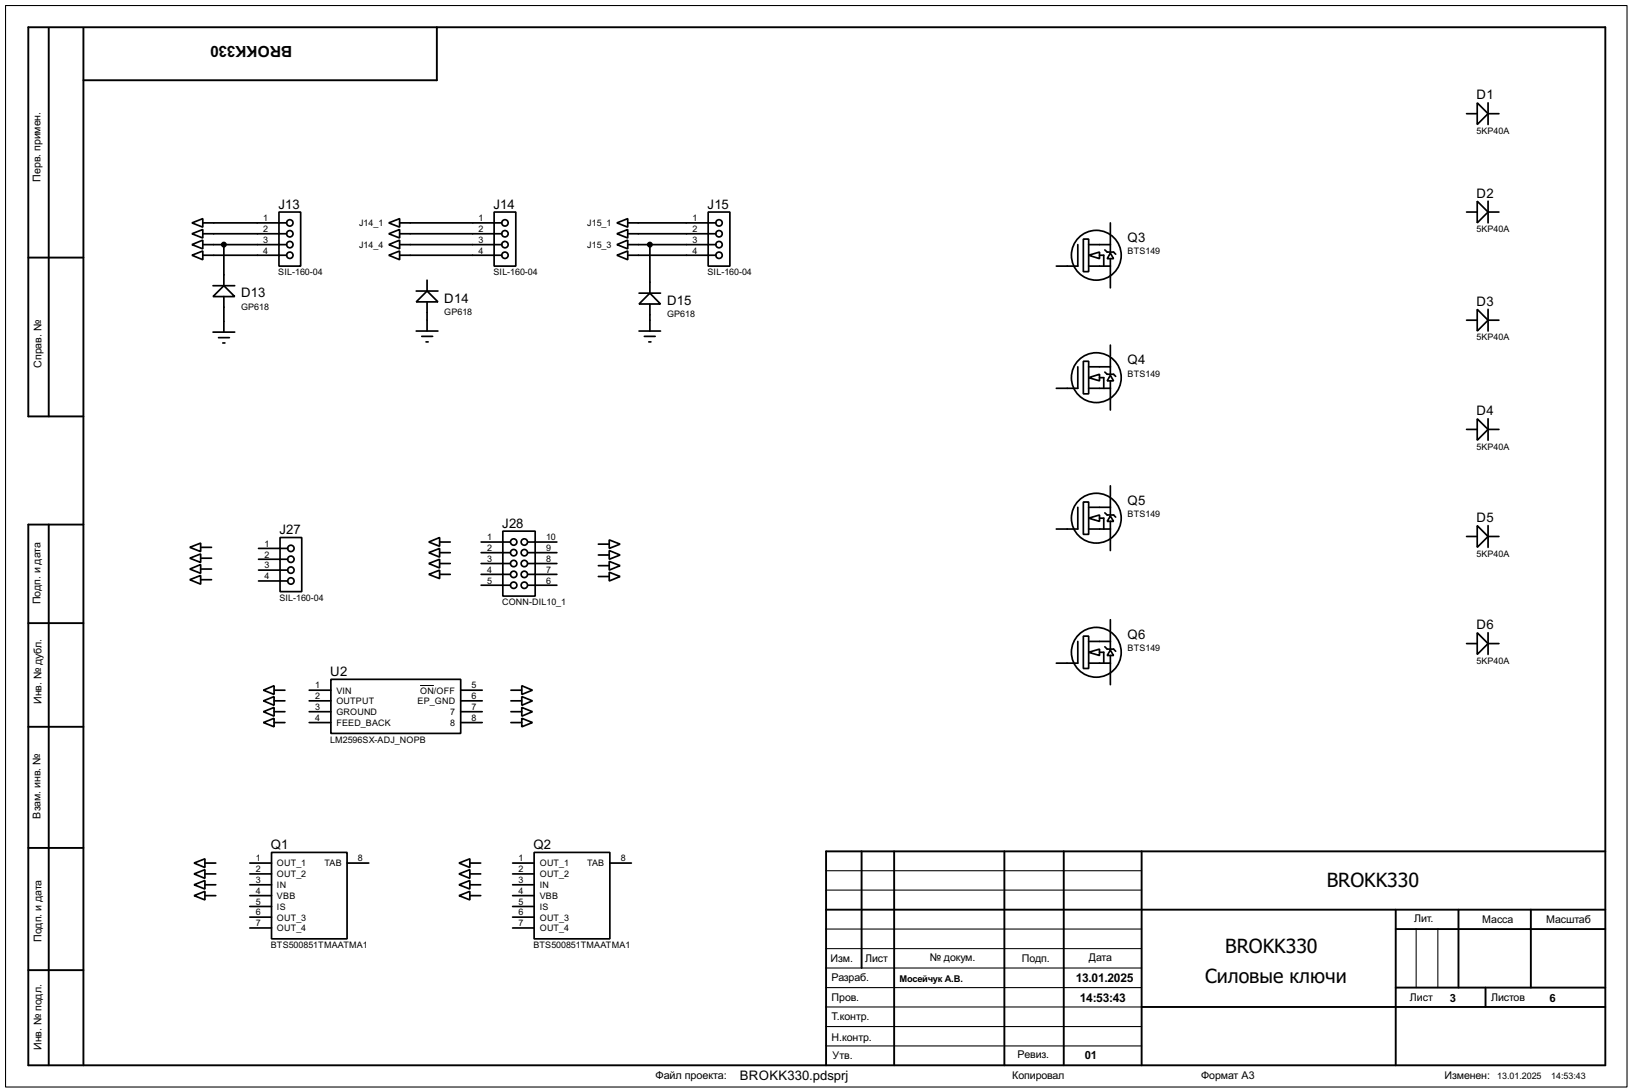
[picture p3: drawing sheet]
<svg xmlns="http://www.w3.org/2000/svg" width="383mm" height="256mm" viewBox="0 0 383 256" stroke-linecap="round" stroke-linejoin="round" font-family="sans-serif">
<path d="M1.3 1.3h381v254h-381zM194.1 218.2h74.2M194.1 209.1h74.2M194.1 204.5h74.2M332.8 218.2v13.8M337.9 218.2v13.8M194.1 222.8h74.2M194.1 232h74.2M194.1 236.5h74.2M194.1 227.4h74.2M194.1 241.1h74.2M194.1 245.7h74.2" fill="none" stroke="#000" stroke-width=".25"/>
<g fill="none" stroke="#000" stroke-width=".45">
<path d="M11.5 6.7v91.1M19.6 6.7v243.5M102.7 6.4v12.5h-83.1M6.7 60.5h12.9M19.6 97.8h-12.9v-91.4h370.5v243.8h-370.5v-127h12.9M11.5 123.2v127M6.7 146.4h12.9M6.7 170.7h12.9M6.7 199.2h12.9M202.5 200v27.4M210.1 200v50.2M236 200v50.2"/>
<path d="M250 200v50.2M268.3 200v50.2M377.2 200h-183.1v50.2M194.1 213.7h183.1M328 213.7v36.5M328 218.2h49.2M342.7 213.7v18.3M359.7 213.7v18.3M6.7 227.9h12.9M268.3 236.5h108.9M328 232h49.2M349.1 232v4.5"/>
</g>
<g fill="none" stroke="#000" stroke-width=".4">
<path d="M344.6 26.7h2.5M347.1 24.2l2.6 2.5-2.6 2.6zM349.7 24.2v5.1M349.7 26.7h2.5M45.1 52.4l2.6-1v2zM45.1 54.9l2.6-1v2zM45.1 57.5l2.6-1.1v2.1zM45.1 60l2.6-1v2zM47.7 52.4h19.7M47.7 54.9h19.7M47.7 60h19.7M47.7 57.5h19.7"/>
<path d="M52.6 57.5v9.6M65.6 49.8h5.1v12.7h-5.1zM91.4 52.4l2.5-1v2zM91.4 54.9l2.5-1v2zM91.4 57.5l2.5-1.1v2.1zM91.4 60l2.5-1v2zM93.9 52.4h24M93.9 54.9h24M93.9 60h24M93.9 57.5h24M116.1 49.8h5.1v12.7h-5.1zM145 52.4l2.5-1v2z"/>
<path d="M145 54.9l2.5-1v2zM145 57.5l2.5-1.1v2.1zM145 60l2.5-1v2zM147.5 52.4h20.7M147.5 54.9h20.7M147.5 60h20.7M147.5 57.5h20.7M152.7 57.5v11.4M166.4 49.8h5.1v12.7h-5.1zM253.3 57.5v5h-5.1M254.6 56.2h1.2v7.6h-1.2zM255.8 60l2.6-.8v1.6z"/>
<path d="M255.8 57.5h5.1M258.4 60h1v2.5M259.6 58.7l.6 .5h1.5l.5 .5M260.9 59.5l.8 1.3h-1.5zM260.9 52.4v2.5M260.9 55.2v4M344.6 49.8h2.5M347.1 47.3l2.6 2.5-2.6 2.6zM349.7 47.3v5.1M349.7 49.8h2.5M50.1 67.1h5.1M50.1 78h5.1"/>
<path d="M51.4 79.3h2.5M52.6 67.1l2.6 2.6h-5.1zM52.6 69.7v8.3M97.8 68.4h5.1M97.8 77.8h5.1M99.1 79h2.6M100.4 68.4l2.5 2.5h-5.1zM100.4 65.8v2.6M100.4 70.9v6.9M150.2 68.9h5M150.2 77.8h5M151.4 79h2.6"/>
<path d="M152.7 68.9l2.5 2.5h-5zM152.7 71.4v6.4M255.8 62.5h5.1M260.9 60.8v6.8M344.6 75.2h2.5M347.1 72.7l2.6 2.5-2.6 2.6zM349.7 72.7v5.1M349.7 75.2h2.5M52.4 80.6h.5M100.1 80.3h.5M152.5 80.3h.5M253.3 86.2v5h-5.1"/>
<path d="M254.6 84.9h1.2v7.6h-1.2zM255.8 88.7l2.6-.8v1.6zM255.8 91.2h5.1M255.8 86.2h5.1M258.4 88.7h1v2.5M259.6 87.4l.6 .5h1.5l.5 .5M260.9 88.2l.8 1.3h-1.5zM260.9 81.1v2.5M260.9 83.9v4M260.9 89.5v6.8M347.1 98.4l2.6 2.5-2.6 2.5zM349.7 98.4v5"/>
<path d="M253.3 119.2v5.1h-5.1M254.6 117.9h1.2v7.6h-1.2zM255.8 119.2h5.1M260.9 114.1v2.5M260.9 116.9v4.1M344.6 100.9h2.5M349.7 100.9h2.5M44.6 128.6l2.6-1v2zM44.6 131.1l2.6-1v2zM44.6 133.7l2.6-1.1v2.1zM44.6 136.2l2.6-1v2zM47.2 128.6h2.5"/>
<path d="M47.2 131.1h2.5M47.2 133.7h2.5M47.2 136.2h2.5M60.8 128.8h6.8M60.8 131.4h6.8M60.8 133.9h6.8M60.8 136.5h6.8M65.8 126.3h5.1v12.7h-5.1zM100.8 127.3l2.5-1v2zM100.8 129.8l2.5-1v2.1zM100.8 132.4l2.5-1v2zM100.8 134.9l2.5-1v2z"/>
<path d="M103.3 127.3h2.5M103.3 129.8h2.5M103.3 132.4h2.5M103.3 134.9h2.5M113.1 127.3h6.8M113.1 129.8h6.8M113.1 132.4h6.8M113.1 134.9h6.8M113.1 137.5h6.8M118.2 124.8h7.6v15.2h-7.6zM124 127.3h6.9M124 129.8h6.9"/>
<path d="M124 132.4h6.9M124 134.9h6.9M124 137.5h6.9M140.6 127.8h2.6M140.6 130.4h2.6M140.6 132.9h2.6M140.6 135.4h2.6M143.2 126.8l2.5 1-2.5 1zM143.2 129.3l2.5 1.1-2.5 1zM143.2 131.9l2.5 1-2.5 1zM143.2 134.4l2.5 1-2.5 1.1zM255.8 121.7l2.6-.7v1.5z"/>
<path d="M255.8 124.3h5.1M258.4 121.7h1v2.6M259.6 120.5l.6 .5h1.5l.5 .5M260.9 121.2l.8 1.3h-1.5zM260.9 122.5v6.8M344.6 126h2.5M347.1 123.5l2.6 2.5-2.6 2.6zM349.7 123.5v5.1M349.7 126h2.5M77.8 159.6h30.5v12.7h-30.5zM253.3 150.7v5.1h-5.1M254.6 149.4h1.2v7.6h-1.2z"/>
<path d="M255.8 153.2l2.6-.7v1.5zM255.8 155.8h5.1M255.8 150.7h5.1M258.4 153.2h1v2.6M259.6 151.9l.6 .6h1.5l.5 .5M260.9 152.7l.8 1.3h-1.5zM260.9 145.6v2.5M260.9 148.4v4.1M260.9 154v6.8M344.6 151.2h2.5M347.1 148.6l2.6 2.6-2.6 2.5zM349.7 148.6v5.1"/>
<path d="M349.7 151.2h2.5M61.9 162.1l2.5-1v2zM61.9 164.6l2.5-1v2.1zM61.9 167.2l2.5-1v2zM61.9 169.7l2.5-1v2zM64.4 162.1h2.6M64.4 164.6h2.6M64.4 167.2h2.6M64.4 169.7h2.6M72.7 162.1h5.1M72.7 164.6h5.1M72.7 167.2h5.1"/>
<path d="M72.7 169.7h5.1M108.3 162.1h5M108.3 164.6h5M108.3 167.2h5M108.3 169.7h5M120.1 162.1h2.5M120.1 164.6h2.5M120.1 167.2h2.5M120.1 169.7h2.5M122.6 161.1l2.5 1-2.5 1zM122.6 163.6l2.5 1-2.5 1.1zM122.6 166.2l2.5 1-2.5 1z"/>
<path d="M122.6 168.7l2.5 1-2.5 1zM45.6 202.7l2.6-1v2.1zM45.6 205.3l2.6-1v2zM45.6 207.8l2.6-1v2zM45.6 210.4l2.6-1v2zM48.2 202.7h2.5M48.2 205.3h2.5M48.2 207.8h2.5M48.2 210.4h2.5M58.7 202.7h5.1M58.7 205.3h5.1M58.7 207.8h5.1"/>
<path d="M58.7 210.4h5.1M58.7 212.9h5.1M58.7 215.4h5.1M58.7 218h5.1M63.8 200.2h17.8v20.3h-17.8zM81.6 202.7h5.1M107.9 202.7l2.5-1v2.1zM107.9 205.3l2.5-1v2zM107.9 207.8l2.5-1v2zM107.9 210.4l2.5-1v2zM110.4 202.7h2.6M110.4 205.3h2.6"/>
<path d="M110.4 207.8h2.6M110.4 210.4h2.6M120.5 202.7h5M120.5 205.3h5M120.5 207.8h5M120.5 210.4h5M120.5 212.9h5M120.5 215.4h5M120.5 218h5M125.5 200.2h17.8v20.3h-17.8zM143.3 202.7h5.1"/>
<circle cx="68.1" cy="57.5" r=".75"/>
<circle cx="68.1" cy="54.9" r=".75"/>
<circle cx="68.1" cy="52.4" r=".75"/>
<circle cx="68.1" cy="60" r=".75"/>
<circle cx="118.6" cy="54.9" r=".75"/>
<circle cx="118.6" cy="57.5" r=".75"/>
<circle cx="118.6" cy="60" r=".75"/>
<circle cx="118.6" cy="52.4" r=".75"/>
<circle cx="168.9" cy="52.4" r=".75"/>
<circle cx="168.9" cy="57.5" r=".75"/>
<circle cx="168.9" cy="60" r=".75"/>
<circle cx="168.9" cy="54.9" r=".75"/>
<circle cx="257.6" cy="60" r="5.9"/>
<circle cx="257.6" cy="88.7" r="5.9"/>
<circle cx="68.3" cy="131.4" r=".75"/>
<circle cx="68.3" cy="128.8" r=".75"/>
<circle cx="68.3" cy="136.5" r=".75"/>
<circle cx="68.3" cy="133.9" r=".75"/>
<circle cx="120.7" cy="127.3" r=".75"/>
<circle cx="120.7" cy="134.9" r=".75"/>
<circle cx="120.7" cy="137.5" r=".75"/>
<circle cx="120.7" cy="129.8" r=".75"/>
<circle cx="120.7" cy="132.4" r=".75"/>
<circle cx="123.2" cy="129.8" r=".75"/>
<circle cx="123.2" cy="137.5" r=".75"/>
<circle cx="123.2" cy="132.4" r=".75"/>
<circle cx="123.2" cy="127.3" r=".75"/>
<circle cx="123.2" cy="134.9" r=".75"/>
<circle cx="257.6" cy="121.7" r="5.9"/>
<circle cx="257.6" cy="153.2" r="5.9"/>
</g>
<path d="M98.7 161h3.3" fill="none" stroke="#000" stroke-width=".23"/>
<g fill="#000" stroke="#000" stroke-width=".4">
<circle cx="52.6" cy="57.5" r=".5"/>
<circle cx="152.7" cy="57.5" r=".5"/>
</g>
<g font-size="5.6">
<text x="311.8" y="208.3">BROKK330</text>
<text x="287.9" y="223.8">BROKK330</text>
<text x="283.2" y="230.9">Силовые ключи</text>
</g>
<text font-size="4.1" x="68.7" y="10.8" transform="rotate(-180 68.7 10.8)">BROKK330</text>
<g font-size="3.5">
<text x="347" y="23.3">D1</text>
<text x="347" y="46.5">D2</text>
<text x="65.4" y="49">J13</text>
<text x="116" y="49">J14</text>
<text x="166.3" y="49">J15</text>
<text x="265" y="56.8">Q3</text>
<text x="56.7" y="69.8">D13</text>
<text x="104.4" y="71.1">D14</text>
<text x="156.8" y="71.6">D15</text>
<text x="347" y="71.9">D3</text>
<text x="265" y="85.6">Q4</text>
<text x="347" y="97.5">D4</text>
<text x="265" y="118.6">Q5</text>
<text x="65.7" y="125.5">J27</text>
<text x="118" y="124">J28</text>
<text x="347" y="122.7">D5</text>
<text x="347" y="147.8">D6</text>
<text x="265" y="150.1">Q6</text>
<text x="77.6" y="158.8">U2</text>
<text x="63.7" y="199.4">Q1</text>
<text x="125.4" y="199.4">Q2</text>
<text x="173.8" y="253.6">BROKK330.pdsprj</text>
</g>
<g font-size="3.2">
<text x="252.8" y="230.7">13.01.2025</text>
<text x="253.8" y="235.4">14:53:43</text>
</g>
<g font-size="3">
<text x="340.7" y="235.4">3</text>
<text x="364.1" y="235.4">6</text>
<text x="254.9" y="248.8">01</text>
</g>
<text font-size="2.9" x="154" y="253.5">Файл проекта:</text>
<g font-size="2.8">
<text x="9.5" y="42.7" transform="rotate(-90 9.5 42.7)">Перв. примен.</text>
<text x="9.7" y="86.4" transform="rotate(-90 9.7 86.4)">Справ. №</text>
<text x="9.5" y="142" transform="rotate(-90 9.5 142)">Подп. и дата</text>
<text x="9.7" y="165.4" transform="rotate(-90 9.7 165.4)">Инв. № дубл.</text>
<text x="9.5" y="192.3" transform="rotate(-90 9.5 192.3)">Взам. инв. №</text>
<text x="9.8" y="221.2" transform="rotate(-90 9.8 221.2)">Подп. и дата</text>
<text x="332.3" y="216.5">Лит.</text>
<text x="348.3" y="216.8">Масса</text>
<text x="363.3" y="216.8">Масштаб</text>
<text x="195.1" y="225.9">Изм.</text>
<text x="203.3" y="225.9">Лист</text>
<text x="218.5" y="225.7">№ докум.</text>
<text x="240.1" y="225.9">Подп.</text>
<text x="255.8" y="225.7">Дата</text>
<text x="195.4" y="230.5">Разраб.</text>
<text x="195.4" y="235.1">Пров.</text>
<text x="195.4" y="239.6">Т.контр.</text>
<text x="331.3" y="235.1">Лист</text>
<text x="350.3" y="235.1">Листов</text>
<text x="195.4" y="244.5">Н.контр.</text>
<text x="9.8" y="246.6" transform="rotate(-90 9.8 246.6)">Инв. № подл.</text>
<text x="195.6" y="248.8">Утв.</text>
<text x="239.1" y="248.5">Ревиз.</text>
<text x="237.8" y="253.5">Копировал</text>
<text x="282.2" y="253.5">Формат А3</text>
<text x="339.4" y="253.5">Изменен:</text>
</g>
<text font-size="2.5" x="211.4" y="230.6">Мосейчук А.В.</text>
<g font-size="2.4">
<text x="346.9" y="31.4">5KP40A</text>
<text x="61.9" y="52">1</text>
<text x="84.4" y="53.2">J14_1</text>
<text x="112.4" y="52">1</text>
<text x="138" y="53.2">J15_1</text>
<text x="162.7" y="52">1</text>
<text x="61.9" y="54.5">2</text>
<text x="61.9" y="57.1">3</text>
<text x="61.9" y="59.6">4</text>
<text x="84.4" y="58.2">J14_4</text>
<text x="112.4" y="54.5">2</text>
<text x="112.4" y="57.1">3</text>
<text x="112.4" y="59.6">4</text>
<text x="138" y="58.2">J15_3</text>
<text x="162.7" y="54.5">2</text>
<text x="162.7" y="57.1">3</text>
<text x="162.7" y="59.6">4</text>
<text x="264.9" y="59.8">BTS149</text>
<text x="346.9" y="54.6">5KP40A</text>
<text x="65.4" y="64.7">SIL-160-04</text>
<text x="115.9" y="64.7">SIL-160-04</text>
<text x="166.2" y="64.7">SIL-160-04</text>
<text x="56.6" y="72.7">GP618</text>
<text x="104.4" y="74">GP618</text>
<text x="156.7" y="74.4">GP618</text>
<text x="346.9" y="80">5KP40A</text>
<text x="264.9" y="88.5">BTS149</text>
<text x="346.9" y="105.6">5KP40A</text>
<text x="264.9" y="121.5">BTS149</text>
<text x="62.2" y="128.4">1</text>
<text x="62.2" y="131">2</text>
<text x="114.5" y="126.9">1</text>
<text x="114.5" y="129.4">2</text>
<text x="114.5" y="132">3</text>
<text x="128.3" y="126.9">10</text>
<text x="128.3" y="129.4">9</text>
<text x="128.3" y="132">8</text>
<text x="346.9" y="130.8">5KP40A</text>
<text x="62.2" y="133.5">3</text>
<text x="62.2" y="136.1">4</text>
<text x="114.5" y="134.5">4</text>
<text x="114.5" y="137.1">5</text>
<text x="128.3" y="134.5">7</text>
<text x="128.3" y="137.1">6</text>
<text x="65.6" y="141.2">SIL-160-04</text>
<text x="118" y="142.2">CONN-DIL10_1</text>
<text x="264.9" y="153">BTS149</text>
<text x="346.9" y="155.9">5KP40A</text>
<text x="74.1" y="161.7">1</text>
<text x="110.8" y="161.7">5</text>
<text x="74.1" y="164.2">2</text>
<text x="74.1" y="166.8">3</text>
<text x="79" y="162.9">VIN</text>
<text x="79" y="165.4">OUTPUT</text>
<text x="79" y="168">GROUND</text>
<text x="98.1" y="165.4">EP_GND</text>
<text x="98.7" y="162.9">ON/OFF</text>
<text x="105.8" y="168">7</text>
<text x="110.8" y="164.2">6</text>
<text x="110.8" y="166.8">7</text>
<text x="74.1" y="169.3">4</text>
<text x="79" y="170.5">FEED_BACK</text>
<text x="105.8" y="170.5">8</text>
<text x="110.8" y="169.3">8</text>
<text x="77.6" y="174.5">LM2596SX-ADJ_NOPB</text>
<text x="60.1" y="202.3">1</text>
<text x="65.1" y="203.5">OUT_1</text>
<text x="76.2" y="203.5">TAB</text>
<text x="84.1" y="202.3">8</text>
<text x="121.8" y="202.3">1</text>
<text x="126.8" y="203.5">OUT_1</text>
<text x="137.9" y="203.5">TAB</text>
<text x="145.9" y="202.3">8</text>
<text x="60.1" y="204.9">2</text>
<text x="60.1" y="207.4">3</text>
<text x="60.1" y="210">4</text>
<text x="65.1" y="206.1">OUT_2</text>
<text x="65.1" y="208.6">IN</text>
<text x="121.8" y="204.9">2</text>
<text x="121.8" y="207.4">3</text>
<text x="121.8" y="210">4</text>
<text x="126.8" y="206.1">OUT_2</text>
<text x="126.8" y="208.6">IN</text>
<text x="60.1" y="212.5">5</text>
<text x="60.1" y="215">6</text>
<text x="65.1" y="211.2">VBB</text>
<text x="65.1" y="213.7">IS</text>
<text x="121.8" y="212.5">5</text>
<text x="121.8" y="215">6</text>
<text x="126.8" y="211.2">VBB</text>
<text x="126.8" y="213.7">IS</text>
<text x="60.1" y="217.6">7</text>
<text x="65.1" y="216.2">OUT_3</text>
<text x="65.1" y="218.8">OUT_4</text>
<text x="121.8" y="217.6">7</text>
<text x="126.8" y="216.2">OUT_3</text>
<text x="126.8" y="218.8">OUT_4</text>
<text x="63.6" y="222.7">BTS500851TMAATMA1</text>
<text x="125.3" y="222.7">BTS500851TMAATMA1</text>
<text x="351.8" y="253.3">13.01.2025</text>
<text x="364.5" y="253.3">14:53:43</text>
</g>
</svg>
